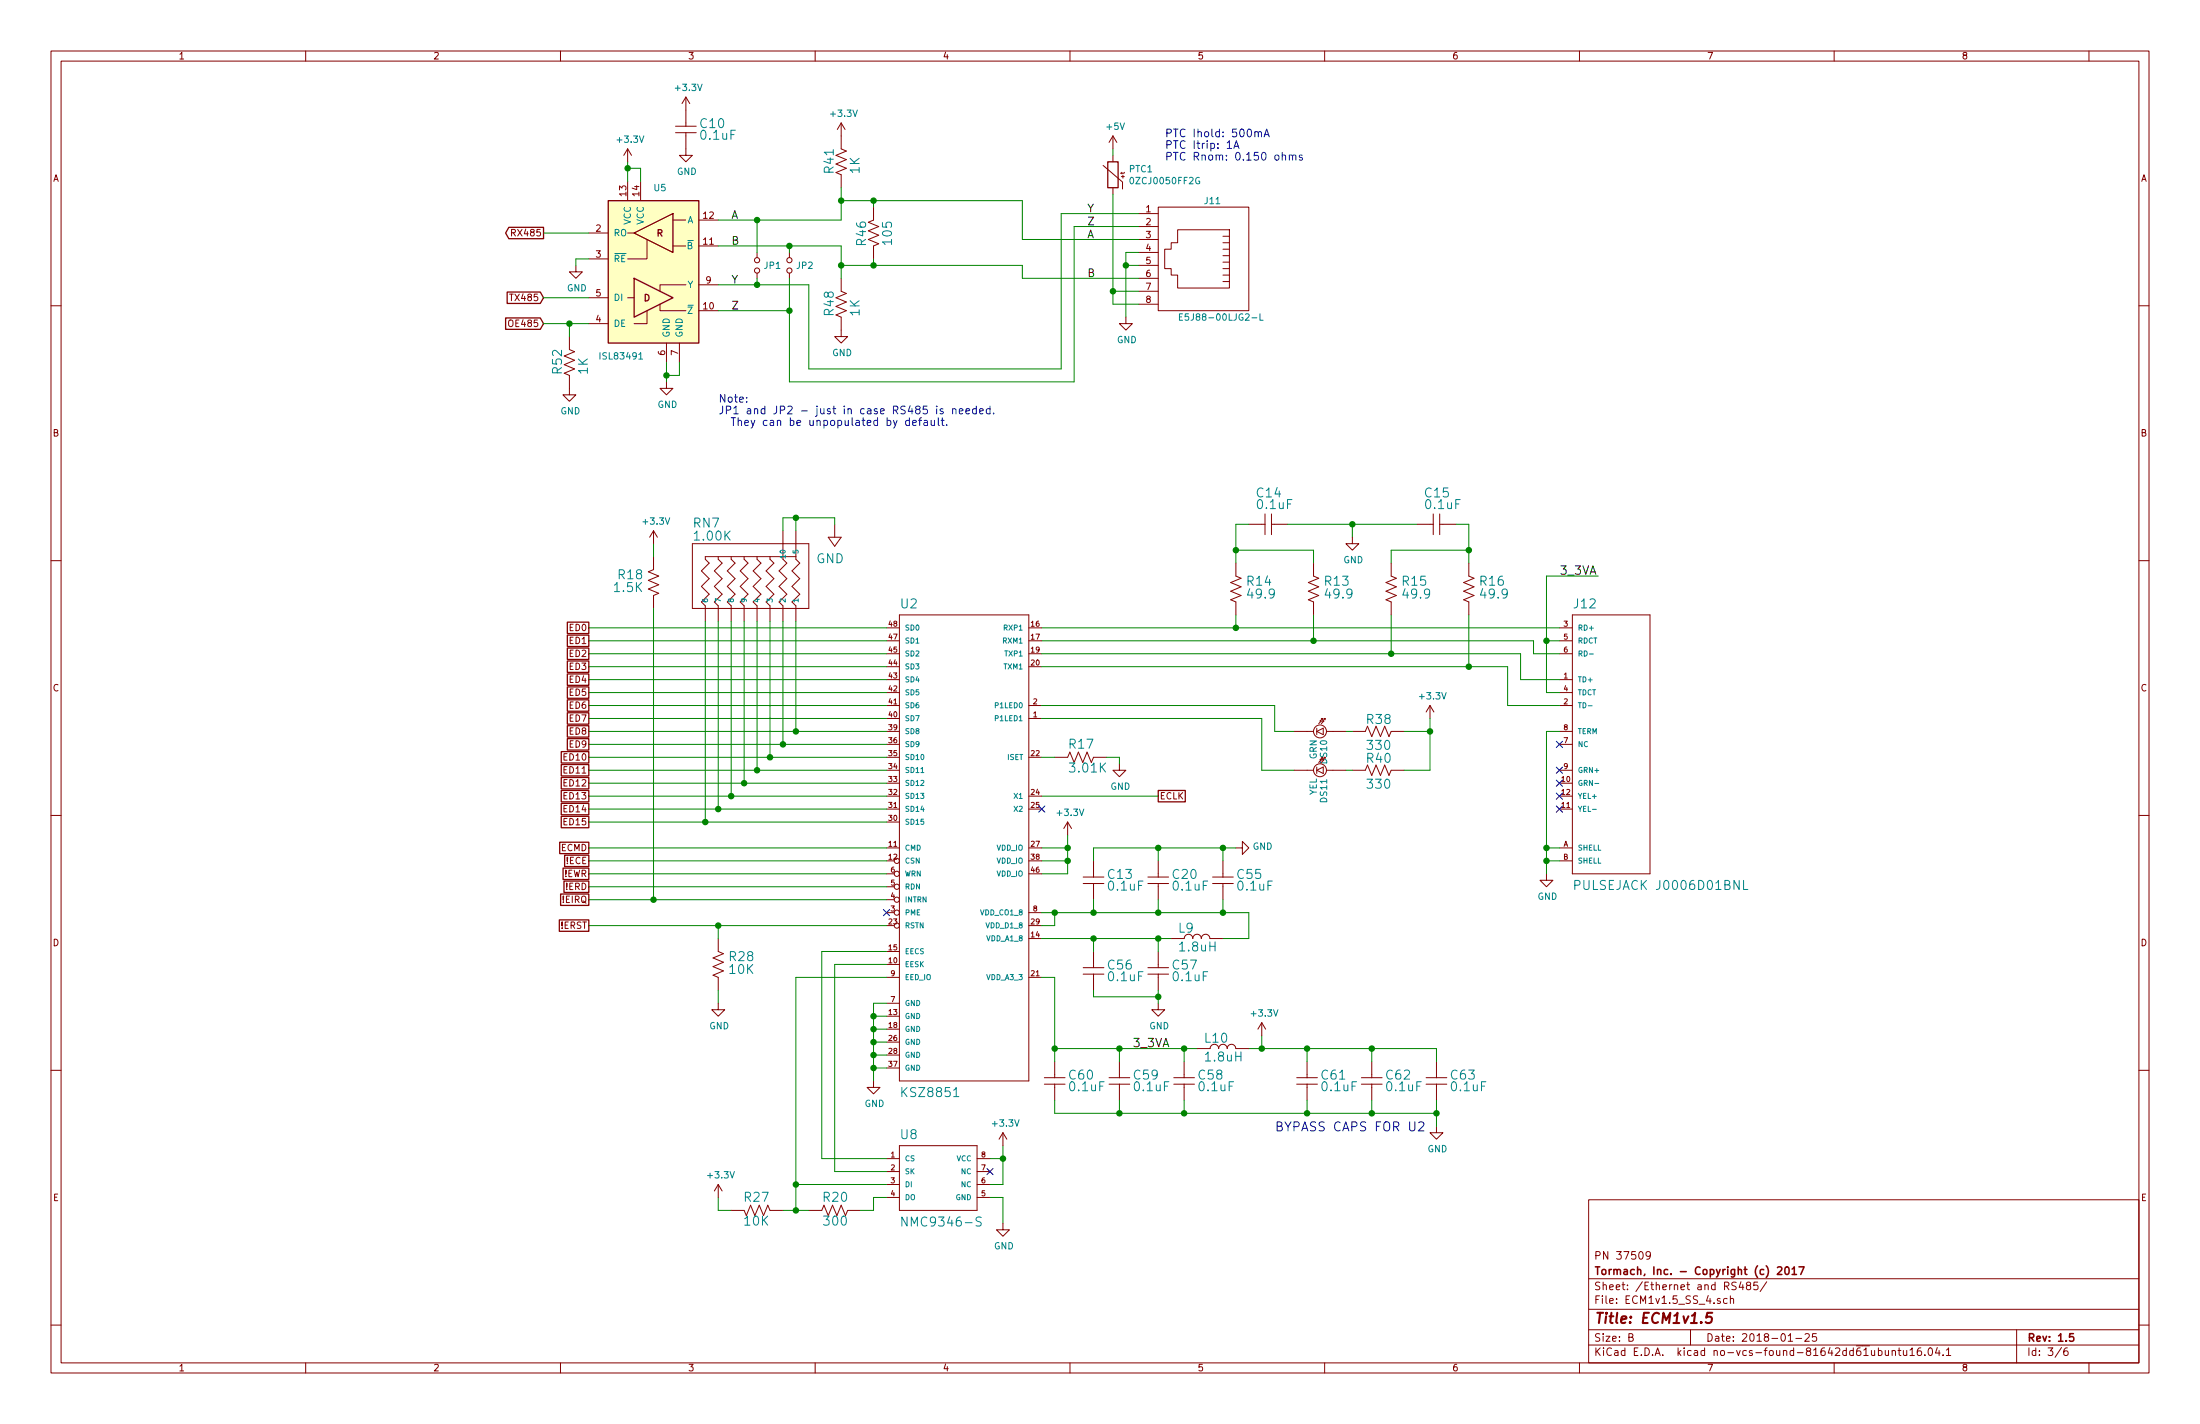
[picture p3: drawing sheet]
<svg xmlns="http://www.w3.org/2000/svg" width="432mm" height="279mm" viewBox="0 0 432 279" stroke-linecap="round" stroke-linejoin="round" font-family="sans-serif">
<g fill="none" stroke="#840000" stroke-width=".2">
<path d="M10 10h411.8v259.4h-411.8zM12 12h407.8v255.4h-407.8zM60 10v2M110 10v2M134.6 19.1v5.7M134.6 19.1l-.7 1.2M134.6 19.1l.8 1.2M160 10v2M210 10v2M260 10v2M310 10v2M360 10v2"/>
<path d="M410 10v2M123.2 29.2v2.6M123.2 35.6v3.8M123.2 29.2l-.8 1.3M123.2 29.2l.8 1.3M125.7 35.6v3.8M132.6 26h4.1M132.6 24.8h4.1M134.6 26v4.5h1.3l-1.3 1.3-1.3-1.3h1.3M165.1 24.1v5.1l1 .4-2 .9 2 .8-2 .9 2 .8-2 .9 1 .4v2.5M165.1 24.1l-.8 1.3M165.1 24.1l.8 1.3"/>
<path d="M216.5 32.5l3.8 3.2v1.4M218.4 26.7l-.7 1.2M218.4 26.7v2.5M218.4 30.5v1.3M218.4 36.8v1.3M218.4 26.7l.8 1.2M10 60h2M100.4 45.7l.6-.1 .2-.2-.1-.3-.7-.1v1.3M113 52.1v1.2h1.3l-1.3 1.3-1.2-1.3h1.2M115.6 58.4h3.8M115.6 45.7h3.8M115.6 50.8h3.8"/>
<path d="M123.2 58.4h1.3M123.2 45.7h1.3M127 47v3.8h-3.8M129.5 59.7v1.3h5.1M132.1 48.3h2.5M132.1 43.2h2.5M134.6 55.9h-5.1v1.3M137.2 48.3h3.8M137.2 43.2h3.8M137.2 55.9h3.8M148.6 49.5v1M148.6 53.6v1"/>
<path d="M154.9 49.5v1M154.9 53.6v1M165.1 54.6v2.6l1 .4-2 .8 2 .9-2 .8 2 .9-2 .8 1 .4v3.8h1.3l-1.3 1.3-1.3-1.3h1.3M171.4 40.6v2.6l-1 .4 2.1 .9-2.1 .8 2.1 .9-2.1 .8 2.1 .8-1.1 .5v2.5M223.5 41.9h3.8M223.5 44.5h3.8M223.5 47h3.8M223.5 49.5h3.8M223.5 52.1h3.8M223.5 54.6h3.8M223.5 57.2h3.8M223.5 59.7h3.8"/>
<path d="M227.3 40.6h17.8v20.4h-17.8zM231.1 45.1h10.2v11.4h-10.2v-2.5h-1.2v-1.3h-1.3v-3.8h1.3v-1.3h1.2zM240 46.4h1.3M240 47.6h1.3M240 48.9h1.3M240 50.2h1.3M240 51.4h1.3M240 52.7h1.3M240 54h1.3M240 55.2h1.3M419.8 60h2M111.8 66v2.6l1 .4-2.1 .9 2.1 .8-2.1 .9 2.1 .8-2.1 .8 1.1 .5v3.8h1.2l-1.2 1.2-1.3-1.2h1.3"/>
<path d="M115.6 63.5h3.8M127 61v2.5h-2.5M130.8 74.9v1.3h1.3l-1.3 1.3-1.3-1.3h1.3M130.8 67.3v3.8M133.3 67.3v3.8M137.2 61h3.8M221 62.2v1.3h1.2l-1.2 1.3-1.3-1.3h1.3M10 110h2M128.3 109.2v2.6l-1 .4 2 .8-2 .9 2 .8-2 .9 2 .8-1 .4v2.6M128.3 104.1v2.6M128.3 104.1l-.8 1.3M128.3 104.1l.7 1.3"/>
<path d="M135.9 106.7h22.8v12.7h-22.8zM141 109.2v.5l.7 .8-1.5 1.5 1.5 1.5-1.5 1.6 1.5 1.5-1.5 1.5 .8 .8v3M143.5 109.2v.5l.8 .8-1.6 1.5 1.6 1.5-1.6 1.6 1.6 1.5-1.6 1.5 .8 .8v3M146 109.2v.5l.8 .8-1.5 1.5 1.5 1.5-1.5 1.6 1.5 1.5-1.5 1.5 .7 .8v3M148.6 109.2v.5l.8 .8-1.6 1.5 1.6 1.5-1.6 1.6 1.6 1.5-1.6 1.5 .8 .8v3M151.1 109.2v.5l.8 .8-1.5 1.5 1.5 1.5-1.5 1.6 1.5 1.5-1.5 1.5 .7 .8v3M153.7 104.1v5.6l.7 .8-1.5 1.5 1.5 1.5-1.5 1.6 1.5 1.5-1.5 1.5 .8 .8v3M156.2 109.2h-17.8v.5l.8 .8-1.5 1.5 1.5 1.5-1.5 1.6 1.5 1.5-1.5 1.5 .7 .8v3M156.2 104.1v5.6l.8 .8-1.6 1.5 1.6 1.5-1.6 1.6 1.6 1.5-1.6 1.5 .8 .8v3M162.6 105.4h2.5l-1.3 1.8zM163.8 102.9v2.5M242.6 110.5v2.5l1 .5-2 .8 2 .8-2 .9 2 .8-2 .9 1 .4v2.6"/>
<path d="M245.1 102.9h3.2M248.3 100.8v4.1M249.6 100.8v4.1M249.6 102.9h3.1M257.8 110.5v2.5l1 .5-2 .8 2 .8-2 .9 2 .8-2 .9 1 .4v2.6M265.4 105.4v1.3h1.3l-1.3 1.3-1.2-1.3h1.2M273 110.5v2.5l1.1 .5-2.1 .8 2.1 .8-2.1 .9 2.1 .8-2.1 .9 1 .4v2.6M278.1 102.9h3.2M281.3 100.8v4.1M282.6 102.9h3.1M282.6 100.8v4.1M288.3 110.5v2.5l1 .5-2 .8 2 .8-2 .9 2 .8-2 .9 1 .4v2.6"/>
<path d="M419.8 110h2M174 133.4h2.5M174 138.4h2.5M174 123.2h2.5M174 135.9h2.5M174 125.7h2.5M174 128.3h2.5M174 130.8h2.5M176.5 120.7h25.4v91.4h-25.4zM201.9 138.4h2.6M201.9 123.2h2.6M201.9 125.7h2.6"/>
<path d="M201.9 128.3h2.6M201.9 130.8h2.6M280.7 138.4l-.8 1.3M280.7 138.4v2.6M280.7 138.4l.7 1.3M306.1 133.4h2.5M306.1 138.4h2.5M306.1 123.2h2.5M306.1 135.9h2.5M306.1 125.7h2.5M306.1 128.3h2.5M308.6 120.7h15.2v50.8h-15.2z"/>
<path d="M10 160h2M174 146.1h2.5M174 143.5h2.5M174 151.1h2.5M174 153.7h2.5M174 158.8h2.5M174 156.2h2.5M174 148.6h2.5M174 141h2.5M201.9 158.8h2.6M201.9 156.2h2.6M201.9 148.6h2.6"/>
<path d="M201.9 141h2.6M207 148.6h2.5l.5-1 .8 2 .9-2 .8 2 .9-2 .8 2 .4-1h2.6M219.7 149.9v1.2h1.3l-1.3 1.3-1.3-1.3h1.3M254 143.5h3.8M254 151.1h3.8M258.4 142.9v1.2M258.4 150.5v1.3M258.4 143.5l1.3-.6v1.2zM258.4 151.1l1.3-.6v1.3zM259.3 141h.3M259.6 141v.2M259.6 141l-.5 .5h.2l-.5 .5"/>
<path d="M259.8 141h.3M260.1 141v.2M260.1 141l-.5 .5h.2l-.5 .5M260.3 143.5h3.9M260.3 151.1h3.9M265.4 143.5h2.6l.4-1 .8 2 .9-2 .8 2 .9-2 .8 2 .4-1h2.6M265.4 151.1h2.6l.4-1 .8 2 .9-2 .8 2 .9-2 .8 2 .4-1h2.6M306.1 146.1h2.5M306.1 143.5h2.5M306.1 151.1h2.5M306.1 153.7h2.5M306.1 158.8h2.5"/>
<path d="M306.1 156.2h2.5M419.8 160h2M174 171.5h1.5M174 166.4h2.5M174 168.9h1.5M174 179.1h1.5M174 176.5h1.5M174 174h1.5M174 161.3h2.5M201.9 171.5h2.6M201.9 166.4h2.6M201.9 168.9h2.6"/>
<path d="M201.9 179.1h2.6M209.5 161.3l-.7 1.3M209.5 161.3v2.5M209.5 161.3l.8 1.3M212.6 173.4h4.1M212.6 172.1h4.1M214.6 168.9v3.2M214.6 173.4v3.1M225.3 173.4h4.1M225.3 172.1h4.1M227.3 168.9v3.2M227.3 173.4v3.1"/>
<path d="M238 173.4h4.1M238 172.1h4.1M240 168.9v3.2M240 173.4v3.1M242.6 166.4h1.2v-1.3l1.3 1.3-1.3 1.2v-1.2M303.5 171.5v1.2h1.3l-1.3 1.3-1.2-1.3h1.2M306.1 166.4h2.5M306.1 168.9h2.5M141 196.9v1.2h1.2l-1.2 1.3-1.3-1.3h1.3M141 184.2v2.5l1 .4-2 .9 2 .8-2 .9 2 .8-2 .8 1 .5v2.5M174 196.9h2.5M174 191.8h2.5"/>
<path d="M174 189.2h2.5M174 199.4h2.5M174 181.6h1.5M174 186.7h2.5M201.9 184.2h2.6M201.9 191.8h2.6M201.9 181.6h2.6M212.6 191.1h4.1M212.6 189.9h4.1M214.6 186.7v3.2M214.6 191.1v3.2M225.3 191.1h4.1"/>
<path d="M225.3 189.9h4.1M227.3 196.9v1.2h1.3l-1.3 1.3-1.2-1.3h1.2M227.3 186.7v3.2M227.3 191.1v3.2M229.9 184.2h2.5M232.4 184.2a.84 .84 0 0 1 .9-.9 .84 .84 0 0 1 .8 .9 .84 .84 0 0 1 .8-.9 .84 .84 0 0 1 .9 .9 .84 .84 0 0 1 .8-.9 .84 .84 0 0 1 .9 .9M237.5 184.2h2.5M10 210h2M171.4 212.1v1.3h1.3l-1.3 1.2-1.2-1.2h1.2M174 204.5h2.5M174 209.6h2.5M174 201.9h2.5"/>
<path d="M174 207h2.5M205 212.7h4M205 211.5h4M207 208.3v3.2M207 212.7v3.2M217.7 212.7h4M217.7 211.5h4M219.7 208.3v3.2M219.7 212.7v3.2M230.4 212.7h4M230.4 211.5h4M232.4 208.3v3.2"/>
<path d="M232.4 212.7v3.2M234.9 205.7h2.6M237.5 205.7a.84 .84 0 0 1 .9-.8 .84 .84 0 0 1 .8 .8 .84 .84 0 0 1 .8-.8 .84 .84 0 0 1 .9 .8 .84 .84 0 0 1 .8-.8 .84 .84 0 0 1 .8 .8M242.6 205.7h2.5M247.6 200.7l-.7 1.2M247.6 200.7v2.5M247.6 200.7l.8 1.2M254.5 212.7h4.1M254.5 211.5h4.1M256.5 208.3v3.2M256.5 212.7v3.2M267.2 212.7h4.1"/>
<path d="M267.2 211.5h4.1M269.2 208.3v3.2M269.2 212.7v3.2M279.9 212.7h4.1M279.9 211.5h4.1M281.9 208.3v3.2M281.9 212.7v3.2M419.8 210h2M141 232.4v2.6M141 232.4l-.8 1.3M141 232.4l.7 1.3M143.5 237.5h2.5l.5 1 .8-2 .9 2 .8-2 .9 2 .8-2 .4 1h2.6"/>
<path d="M158.7 237.5h2.6l.4-1 .9 2 .8-2 .9 2 .8-2 .8 2 .5-1h2.5M174 227.3h2.5M174 229.9h2.5M174 232.4h2.5M174 235h2.5M176.5 224.8h15.3v12.7h-15.3zM191.8 227.3h2.5M191.8 229.9h2.5M191.8 232.4h2.5M191.8 235h2.5M196.8 222.3l-.7 1.2M196.8 222.3v2.5"/>
<path d="M196.8 222.3l.8 1.2M281.9 221v1.3h1.3l-1.3 1.2-1.2-1.2h1.2M311.8 235.4h108v32h-108zM10 260h2M196.8 240v1.3h1.3l-1.3 1.3-1.2-1.3h1.2M311.8 256.9h108M311.8 250.9h108M323.9 246.2l-.3 .3-.4-.1-.1-.2 .1-.6h.4l.2 .1a1.19 1.19 0 0 1-.2 1.3l-.4 .1M339 254.8h-.4l-.3 .2 .1 .7h.6M339.6 254.9l.3-.1h.3l.1 1M339.6 254.3v1.5M340.8 251.6h-.6l-.3 .2 .1 .3 .7 .4v.4l-.2 .2-.6-.1"/>
<path d="M341.7 251.5l-.3 1.1h.9M342.1 252.1v1M343.1 252.2l-.3-.3 .3-.3 .5 .1-.1 .4a.52 .52 0 0 0-.6 .2 .52 .52 0 0 0 0 .7l.4 .1 .3-.2v-.4l-.3-.3M345 251.6h-.7l-.1 .7 .2-.2 .5 .1 .2 .2-.1 .5-.2 .2-.6-.2M346.8 251.5l-1.3 1.9M419.8 260h2M60 267.4v2M110 267.4v2M160 267.4v2M210 267.4v2M260 267.4v2M310 267.4v2"/>
<path d="M311.8 263.9h108M311.8 260.9h108M319.7 262.4l.7-.1 .1-.2-.1-.4h-.7v1.5h.6l.2-.2 .1-.3-.4-.3M331.8 260.9v3M351 263.2h.8M352.5 262.6h1.1M354.3 261.8l.5-.1 .3 .1v.3l-.9 1.1h.9M356.5 261.7h-.7l-.1 .7 .2-.1h.5l.2 .2-.1 .5-.2 .2-.6-.2M360 267.4v2M368.7 265h.4l.3 .3-.1 .5-.2 .2-.4-.1M368.7 264.5v1.5M370 265l.1 .9 .4 .1 .2-.2"/>
<path d="M370.7 265v1M371.4 265.1v-.1a.37 .37 0 0 1 .6 .2v.8M371.4 265v1M372.5 265h.6M372.7 264.5v1.3l.4 .2M373.6 265v.8a.39 .39 0 0 0 .6 0M374.2 265v1M374.9 264.9l.4-.4v1.5M374.9 266h.8M377 264.5h-.4a1.11 1.11 0 0 0-.1 1.4l.4 .1 .2-.2 .1-.5-.3-.3-.4 .1-.2 .2M377.8 265.8v.2M378.6 264.6l.2-.1a.86 .86 0 0 1 .1 1.5 .79 .79 0 0 1-.3-1.4z"/>
<path d="M380.2 264.4l-.3 1.1h.9M380.6 265v1M381.4 265.8v.2M382 264.9l.4-.4v1.5M382 266h.9M395.8 260.9v6.5M404.6 264.4l-1.2 1.9M405.8 264.5h-.4a.96 .96 0 0 0 0 1.5l.4-.2 .1-.5-.3-.3-.4 .1-.1 .2M410 267.4v2"/>
<circle cx="148.6" cy="53.1" r=".51"/>
<circle cx="148.6" cy="51.1" r=".51"/>
<circle cx="154.9" cy="53.1" r=".51"/>
<circle cx="154.9" cy="51.1" r=".51"/>
<circle cx="259.1" cy="143.5" r="1.27"/>
<circle cx="259.1" cy="151.1" r="1.27"/>
<circle cx="176" cy="179.1" r=".51"/>
<circle cx="176" cy="176.5" r=".51"/>
<circle cx="176" cy="174" r=".51"/>
<circle cx="176" cy="171.5" r=".51"/>
<circle cx="176" cy="168.9" r=".51"/>
<circle cx="176" cy="181.6" r=".51"/>
</g>
<path d="M348.9 248.7l.6-.1 .2 .4-.9 1.1h.9M350.4 248.7l.4-.1a.94 .94 0 0 1 0 1.5l-.4-.3zM351.7 249l.5-.4v1.5M351.7 250.1h.9M353.1 248.6h1l-.7 1.5M407 261.7h-.8v.7l.2-.1h.5l.1 .2v.5l-.2 .2-.6-.2" fill="none" stroke="#840000" stroke-width=".3"/>
<path d="M336.1 257.6h-1l-.2 .9 .3-.2 .7 .1 .1 .3-.2 .7a.8 .8 0 0 1-1 0" fill="none" stroke="#840000" stroke-width=".41"/>
<g fill="none" stroke="#0000c2" stroke-width=".2">
<path d="M240.9 29.1h.8M242.2 29.1l.5-1.5 .5 1.5M242.3 28.7h.7M246.3 26l.2-.2 .4 .1 .1 .9M247 26l.2-.2 .3 .1 .1 .9M248.1 26.8l.5-1.5 .5 1.5M248.3 26.4h.7M251.7 30.5a.37 .37 0 0 1 .6 .1v.8M253.1 30.5l.2-.1 .3 .1 .1 .9M253.1 30.4v1M253.7 30.6a.36 .36 0 0 1 .3-.2 .36 .36 0 0 1 .4 .2v.8M255.6 30.5l-.4-.1-.2 .2 .1 .2 .5 .2v.3h-.6"/>
<path d="M146.6 78.8v.1M146.6 78v.1M183.8 79.7v.1M191.6 79.7v1.5M194.3 79.7v1.5M178.5 82.6l-.4-.1-.4 .3 .2 .6h.6M178.5 82v1.5M179.1 83l.8-.2-.1-.2-.5-.1-.2 .2 .1 .7h.6M180.3 82.5h.6M180.9 82l-.4 .2v1.3M181.4 82.6h.6v.9M182 82.8l-.5 .1a.3 .3 0 0 0-.2 .3 .3 .3 0 0 0 .2 .3l.5-.1"/>
<path d="M182.8 82.5v.8a.37 .37 0 0 0 .3 .2 .37 .37 0 0 0 .3-.2M183.4 82.5v1M183.8 80.2v1M184.1 82v1.3l.3 .2M184.7 82.5h.6M184.9 82v1.3l.4 .2M185.1 80.3a.37 .37 0 0 0-.6 .1l.1 .2 .6 .3-.3 .3-.4-.1M185.8 83.3v.2M187 80.3a.37 .37 0 0 1 .6 .1v.8M187 80.2v1M188.3 80.7l.7-.2-.1-.2-.4-.1-.2 .2v.7h.6M189.6 80.7l.7-.2-.1-.2-.4-.1-.2 .2 .1 .7h.5"/>
<path d="M191.6 80.3l-.4-.1-.3 .3 .1 .6h.6M192.3 80.7l.7-.2-.1-.2-.4-.1-.2 .2 .1 .7h.5M194.3 80.3l-.4-.1-.3 .3 .1 .6h.6M195 81.1v.1M278.5 220.3l.2-.2h.4l.3 .2 .1 .3-1.1 1.3h1.1"/>
</g>
<g fill="none" stroke="#008484" stroke-width=".2">
<path d="M235.4 34.9a.59 .59 0 0 0-.7 .5 .59 .59 0 0 0 .7 .6l.1-.5h-.3M125.4 70.5h.7M231.5 62.2h.4M232.1 61.6h-.6v1.2h.6M247.3 61.6v1.2h.6M311.7 138.5h.8M312 128.3h.8M180.7 151.6h.6M312.5 158.8h.8M313 153.7h.8M309.1 173.7l.9-.1 .1-.2-.1-.5-.2-.2h-.7v1.8M342.2 172.7v1.8h.9"/>
<path d="M187.2 215.2h1M178 238.8v1.8l-1-1.8v1.8M192.6 238.9l-.7-.1-.3 .3v.4l.9 .4v.5a.78 .78 0 0 1-.9 .1"/>
</g>
<g fill="none" stroke="#000084" stroke-width=".2">
<path d="M203.9 158.1l1.2 1.3M205.1 158.1l-1.2 1.3M305.5 145.4l1.2 1.3M305.5 153.1l1.2 1.2M305.5 158.1l1.2 1.3M305.5 155.6l1.2 1.2M305.5 150.5l1.2 1.2M306.7 145.4l-1.2 1.3M306.7 153.1l-1.2 1.2M306.7 158.1l-1.2 1.3M306.7 155.6l-1.2 1.2M306.7 150.5l-1.2 1.2"/>
<path d="M173.4 178.5l1.2 1.2M174.6 178.5l-1.2 1.2M193.7 229.3l1.2 1.2M194.9 229.3l-1.2 1.2"/>
</g>
<g fill="none" stroke="#840000" stroke-width=".25">
<path d="M119.4 39.4h17.8v27.9h-17.8zM217.4 31.8h2.1v5h-2.1zM99.5 57.3h6.5l.7 1.1-.7 1.1h-6.5zM99.9 44.6h6.8v2.2h-6.8l-.7-1.1zM124.5 54.6l7.6 3.8-7.6 3.8zM124.5 45.7l7.6-3.8v7.6zM99.2 62.4h6.8l.7 1.1-.7 1.1h-6.8zM111.4 122.1h4.2v2.2h-4.2zM111.4 124.6h4.2v2.2h-4.2zM111.4 127.2h4.2v2.2h-4.2zM111.4 129.7h4.2v2.2h-4.2zM111.4 132.2h4.2v2.3h-4.2z"/>
<path d="M111.4 134.8h4.2v2.2h-4.2zM111.4 137.3h4.2v2.2h-4.2zM111.4 139.9h4.2v2.2h-4.2zM110.2 147.5h5.4v2.2h-5.4zM110.2 150h5.4v2.2h-5.4zM110.2 152.6h5.4v2.2h-5.4zM110.2 155.1h5.4v2.2h-5.4zM110.2 157.6h5.4v2.3h-5.4zM111.4 142.4h4.2v2.2h-4.2zM111.4 144.9h4.2v2.3h-4.2zM227.3 155.1h5.3v2.2h-5.3zM109.9 165.3h5.7v2.2h-5.7z"/>
<path d="M110 175.4h5.6v2.2h-5.6zM110.2 160.2h5.4v2.2h-5.4zM110.5 170.3h5.1v2.3h-5.1zM110.7 172.9h4.9v2.2h-4.9zM110.8 167.8h4.8v2.2h-4.8zM109.8 180.5h5.8v2.2h-5.8z"/>
</g>
<g fill="none" stroke="#008400" stroke-width=".2">
<path d="M123.2 31.8v3.8M123.2 33h2.5v2.6M165.1 36.8v6.4h-24.1M165.1 39.4h35.6v7.6h22.8M171.4 39.4v1.2M218.4 38.1v21.6h5.1M218.4 29.2v1.3M106.7 45.7h8.9M106.7 58.4h8.9M115.6 50.8h-2.6v1.3M141 48.3h24.1v6.3M148.6 43.2v6.3"/>
<path d="M148.6 54.6v1.3M154.9 48.3v1.2M165.1 52.1h35.6v2.5h22.8M171.4 50.8v1.3M218.4 57.2h5.1M221 52.1h2.5M223.5 49.5h-2.5v12.7M223.5 41.9h-15.2v30.5h-49.6v-16.5h-17.7M223.5 44.5h-12.7v30.4h-55.9v-20.3M106.7 63.5h8.9M111.8 63.5v2.5M130.8 71.1v3.8"/>
<path d="M133.3 71.1v2.6h-2.5M141 61h13.9M128.3 106.7v2.5M128.3 119.4v57.1M156.2 101.6v2.5M163.8 102.9v-1.3h-10.1v2.5M242.6 108h15.2v2.5M245.1 102.9h-2.5v7.6M252.7 102.9h25.4M265.4 102.9v2.5M285.7 102.9h2.6v7.6M288.3 108h-15.3v2.5"/>
<path d="M313.7 113h-10.2v22.9h2.6M115.6 138.4h58.4M115.6 130.8h58.4M115.6 128.3h58.4M115.6 133.4h58.4M115.6 125.7h58.4M115.6 123.2h58.4M115.6 135.9h58.4M138.4 121.9v39.4M141 121.9v36.9M143.5 121.9v34.3M146 121.9v31.8"/>
<path d="M148.6 121.9v29.2M151.1 121.9v26.7M153.7 121.9v24.2M156.2 121.9v21.6M204.5 138.4h45.7v5.1h3.8M204.5 130.8h91.4v7.6h10.2M204.5 128.3h93.9v5.1h7.7M204.5 125.7h96.5v2.6h5.1M204.5 123.2h101.6M242.6 120.7v2.5M257.8 120.7v5M273 120.7v7.6"/>
<path d="M288.3 120.7v10.1M303.5 125.7h2.6M115.6 151.1h58.4M115.6 143.5h58.4M115.6 148.6h58.4M115.6 141h58.4M115.6 158.8h58.4M115.6 156.2h58.4M115.6 153.7h58.4M115.6 146.1h58.4M204.5 141h43.1v10.1h6.4M204.5 148.6h2.5"/>
<path d="M204.5 156.2h22.8M217.2 148.6h2.5v1.3M264.2 151.1h1.2M264.2 143.5h1.2M275.6 143.5h5.1M280.7 141v10.1h-5.1M306.1 143.5h-2.6v28M115.6 166.4h58.4M115.6 168.9h58.4M115.6 161.3h58.4M115.6 171.5h58.4M115.6 174h58.4"/>
<path d="M115.6 176.5h58.4M204.5 179.1h40.6v5.1h-5.1M204.5 166.4h5M204.5 168.9h5M207 179.1v2.5h-2.5M209.5 163.8v7.7h-5M214.6 176.5v2.6M227.3 166.4v2.5M227.3 176.5v2.6M240 166.4v2.5M240 176.5v2.6M242.6 166.4h-28v2.5"/>
<path d="M303.5 166.4h2.6M303.5 168.9h2.6M115.6 181.6h58.4M141 181.6v2.6M141 194.3v2.6M171.4 199.4h2.6M174 196.9h-2.6v15.2M174 191.8h-17.8v45.7M174 186.7h-12.7v40.6h12.7M174 189.2h-10.2v40.7h10.2M204.5 191.8h2.5v16.5M204.5 184.2h25.4"/>
<path d="M214.6 184.2v2.5M214.6 194.3v1.3h12.7M227.3 184.2v2.5M227.3 194.3v2.6M171.4 201.9h2.6M171.4 204.5h2.6M171.4 207h2.6M171.4 209.6h2.6M207 215.9v2.5h74.9M207 205.7h27.9M219.7 205.7v2.6M219.7 215.9v2.5"/>
<path d="M232.4 205.7v2.6M232.4 215.9v2.5M245.1 205.7h36.8v2.6M247.6 203.2v2.5M256.5 205.7v2.6M256.5 215.9v2.5M269.2 205.7v2.6M269.2 215.9v2.5M281.9 215.9v5.1M141 235v2.5h2.5M153.7 237.5h5M156.2 232.4h17.8"/>
<path d="M174 235h-2.6v2.5h-2.5M194.3 235h2.5v5M194.3 227.3h2.5M196.8 224.8v7.6h-2.5"/>
</g>
<g fill="#008400" stroke="#008400" stroke-width=".25">
<circle cx="156.2" cy="237.5" r=".51"/>
<circle cx="156.2" cy="232.4" r=".51"/>
<circle cx="240" cy="179.1" r=".51"/>
<circle cx="227.3" cy="179.1" r=".51"/>
<circle cx="207" cy="179.1" r=".51"/>
<circle cx="214.6" cy="179.1" r=".51"/>
<circle cx="227.3" cy="184.2" r=".51"/>
<circle cx="214.6" cy="184.2" r=".51"/>
<circle cx="288.3" cy="108" r=".51"/>
<circle cx="288.3" cy="130.8" r=".51"/>
<circle cx="273" cy="128.3" r=".51"/>
<circle cx="257.8" cy="125.7" r=".51"/>
<circle cx="242.6" cy="123.2" r=".51"/>
<circle cx="242.6" cy="108" r=".51"/>
<circle cx="171.5" cy="209.6" r=".51"/>
<circle cx="171.5" cy="207" r=".51"/>
<circle cx="171.5" cy="204.5" r=".51"/>
<circle cx="171.5" cy="201.9" r=".51"/>
<circle cx="171.5" cy="199.4" r=".51"/>
<circle cx="281.9" cy="218.4" r=".51"/>
<circle cx="256.5" cy="218.4" r=".51"/>
<circle cx="269.2" cy="218.4" r=".51"/>
<circle cx="232.4" cy="218.4" r=".51"/>
<circle cx="219.7" cy="218.4" r=".51"/>
<circle cx="156.2" cy="101.6" r=".51"/>
<circle cx="240" cy="166.4" r=".51"/>
<circle cx="227.3" cy="166.4" r=".51"/>
<circle cx="227.3" cy="195.6" r=".51"/>
<circle cx="265.4" cy="102.9" r=".51"/>
<circle cx="303.5" cy="168.9" r=".51"/>
<circle cx="303.5" cy="166.4" r=".51"/>
<circle cx="138.4" cy="161.3" r=".51"/>
<circle cx="141" cy="158.8" r=".51"/>
<circle cx="143.5" cy="156.2" r=".51"/>
<circle cx="146.1" cy="153.7" r=".51"/>
<circle cx="148.6" cy="151.1" r=".51"/>
<circle cx="151.1" cy="148.6" r=".51"/>
<circle cx="153.7" cy="146.1" r=".51"/>
<circle cx="156.2" cy="143.5" r=".51"/>
<circle cx="303.5" cy="125.7" r=".51"/>
<circle cx="207" cy="205.7" r=".51"/>
<circle cx="219.7" cy="205.7" r=".51"/>
<circle cx="232.4" cy="205.7" r=".51"/>
<circle cx="196.9" cy="227.3" r=".51"/>
<circle cx="269.2" cy="205.7" r=".51"/>
<circle cx="247.7" cy="205.7" r=".51"/>
<circle cx="256.5" cy="205.7" r=".51"/>
<circle cx="209.6" cy="166.4" r=".51"/>
<circle cx="209.6" cy="168.9" r=".51"/>
<circle cx="141" cy="181.6" r=".51"/>
<circle cx="128.3" cy="176.5" r=".51"/>
<circle cx="280.7" cy="143.5" r=".51"/>
<circle cx="130.8" cy="73.7" r=".51"/>
<circle cx="123.2" cy="33" r=".51"/>
<circle cx="165.1" cy="39.4" r=".51"/>
<circle cx="165.1" cy="52.1" r=".51"/>
<circle cx="221" cy="52.1" r=".51"/>
<circle cx="218.4" cy="57.2" r=".51"/>
<circle cx="148.6" cy="43.2" r=".51"/>
<circle cx="154.9" cy="48.3" r=".51"/>
<circle cx="148.6" cy="55.9" r=".51"/>
<circle cx="154.9" cy="61" r=".51"/>
<circle cx="111.8" cy="63.5" r=".51"/>
<circle cx="171.5" cy="39.4" r=".51"/>
<circle cx="171.5" cy="52.1" r=".51"/>
</g>
<path d="M119.4 39.4h17.8v27.9h-17.8z" fill="#ffffc2" stroke="#ffffc2" stroke-width=".2"/>
<text font-size="2.8" fill="#840000" x="312.8" y="259.7">Title: ECM1v1.5</text>
<g font-size="2.5" fill="#008484">
<text x="137.5" y="25.1">C10</text>
<text x="137.7" y="27.4">0.1uF</text>
<text x="163.7" y="33.9" transform="rotate(-90 163.7 33.9)">R41</text>
<text x="168.7" y="34" transform="rotate(-90 168.7 34)">1K</text>
<text x="175.1" y="47.9" transform="rotate(-90 175.1 47.9)">105</text>
<text x="170" y="48.1" transform="rotate(-90 170 48.1)">R46</text>
<text x="163.7" y="61.8" transform="rotate(-90 163.7 61.8)">R48</text>
<text x="168.7" y="62" transform="rotate(-90 168.7 62)">1K</text>
<text x="110.3" y="73.3" transform="rotate(-90 110.3 73.3)">R52</text>
<text x="115.4" y="73.4" transform="rotate(-90 115.4 73.4)">1K</text>
<text x="246.8" y="97.6">C14</text>
<text x="246.9" y="99.9">0.1uF</text>
<text x="279.8" y="97.6">C15</text>
<text x="279.9" y="99.9">0.1uF</text>
<text x="136.2" y="103.5">RN7</text>
<text x="136.5" y="106.1">1.00K</text>
<text x="121.4" y="113.7">R18</text>
<text x="160.2" y="110.5">GND</text>
<text x="120.6" y="116.2">1.5K</text>
<text x="176.8" y="119.4">U2</text>
<text x="244.9" y="114.9">R14</text>
<text x="245.1" y="117.4">49.9</text>
<text x="260.1" y="114.9">R13</text>
<text x="260.3" y="117.4">49.9</text>
<text x="275.3" y="114.9">R15</text>
<text x="275.6" y="117.4">49.9</text>
<text x="290.6" y="114.9">R16</text>
<text x="290.8" y="117.4">49.9</text>
<text x="309" y="119.4">J12</text>
<text x="268.4" y="142.1">R38</text>
<text x="209.9" y="146.9">R17</text>
<text x="268.4" y="149.7">R40</text>
<text x="268.5" y="147.1">330</text>
<text x="210.2" y="151.6">3.01K</text>
<text x="268.5" y="154.8">330</text>
<text x="217.6" y="172.5">C13</text>
<text x="230.3" y="172.5">C20</text>
<text x="243" y="172.5">C55</text>
<text x="217.7" y="174.8">0.1uF</text>
<text x="230.4" y="174.8">0.1uF</text>
<text x="243.1" y="174.8">0.1uF</text>
<text x="309.9" y="174.6">PULSEJACK J0006D01BNL</text>
<text x="231.3" y="183">L9</text>
<text x="143.3" y="188.6">R28</text>
<text x="143.3" y="191.1">10K</text>
<text x="217.6" y="190.2">C56</text>
<text x="230.3" y="190.2">C57</text>
<text x="231.7" y="186.7">1.8uH</text>
<text x="217.7" y="192.5">0.1uF</text>
<text x="230.4" y="192.5">0.1uF</text>
<text x="236.6" y="204.6">L10</text>
<text x="236.8" y="208.3">1.8uH</text>
<text x="177.3" y="215.3">KSZ8851</text>
<text x="209.9" y="211.8">C60</text>
<text x="210.1" y="214.1">0.1uF</text>
<text x="222.6" y="211.8">C59</text>
<text x="222.8" y="214.1">0.1uF</text>
<text x="235.3" y="211.8">C58</text>
<text x="235.5" y="214.1">0.1uF</text>
<text x="259.5" y="211.8">C61</text>
<text x="259.6" y="214.1">0.1uF</text>
<text x="272.2" y="211.8">C62</text>
<text x="272.3" y="214.1">0.1uF</text>
<text x="284.9" y="211.8">C63</text>
<text x="285" y="214.1">0.1uF</text>
<text x="176.8" y="223.5">U8</text>
<text x="146.2" y="235.8">R27</text>
<text x="161.7" y="235.8">R20</text>
<text x="146.2" y="240.5">10K</text>
<text x="161.9" y="240.5">300</text>
<text x="178" y="240.7">NMC9346-S</text>
</g>
<text font-size="2.5" fill="#0000c2" x="250.2" y="222">BYPASS CAPS FOR U2</text>
<g font-size="2.3">
<text x="306.1" y="112.8">3_3VA</text>
<text x="222.2" y="205.5">3_3VA</text>
</g>
<g font-size="2.1" fill="#0000c2">
<text x="228.6" y="26.9">PTC Ihold: 500mA</text>
<text x="228.6" y="29.2">PTC Itrip: 1A</text>
<text x="228.6" y="31.5">PTC Rnom: 0.150 ohms</text>
<text x="141" y="79">Note:</text>
<text x="141" y="81.3">JP1 and JP2 - just in case RS485 is needed.</text>
<text x="142.2" y="83.6">They can be unpopulated by default.</text>
</g>
<g font-size="2.1">
<text x="213.4" y="41.7">Y</text>
<text x="143.5" y="42.9">A</text>
<text x="213.4" y="46.7">A</text>
<text x="213.4" y="44.2">Z</text>
<text x="143.5" y="48">B</text>
<text x="143.5" y="55.6">Y</text>
<text x="213.4" y="54.4">B</text>
<text x="143.5" y="60.7">Z</text>
</g>
<g font-size="2.1" fill="#840000">
<text x="312.8" y="250.1">Tormach, Inc. - Copyright (c) 2017</text>
<text x="312.8" y="247.1">PN 37509</text>
<text x="312.8" y="255.8">File: ECM1v1.5_SS_4.sch</text>
<text x="312.8" y="253.1">Sheet: /Ethernet and RS485/</text>
<text x="312.8" y="263.2">Size: B</text>
<text x="334.8" y="263.2">Date: 2018-01-25</text>
<text x="397.8" y="263.2">Rev: 1.5</text>
<text x="312.8" y="266">KiCad E.D.A. kicad no-vcs-found-81642dd61ubuntu16.04.1</text>
<text x="397.8" y="266">Id: 3/6</text>
</g>
<g font-size="1.8" fill="#840000">
<text x="35" y="11.6">1</text>
<text x="85" y="11.6">2</text>
<text x="135" y="11.6">3</text>
<text x="185" y="11.6">4</text>
<text x="235" y="11.6">5</text>
<text x="285" y="11.6">6</text>
<text x="335" y="11.6">7</text>
<text x="385" y="11.6">8</text>
<text x="10.4" y="35.6">A</text>
<text x="420.2" y="35.6">A</text>
<text x="122.9" y="38.4" transform="rotate(-90 122.9 38.4)">13</text>
<text x="125.5" y="38.4" transform="rotate(-90 125.5 38.4)">14</text>
<text x="224.9" y="41.7">1</text>
<text x="100.9" y="46.4">RX485</text>
<text x="117" y="45.5">2</text>
<text x="128.9" y="46.4">R</text>
<text x="138.1" y="42.9">12</text>
<text x="224.9" y="44.2">2</text>
<text x="224.9" y="46.7">3</text>
<text x="117" y="50.5">3</text>
<text x="138.1" y="48">11</text>
<text x="224.9" y="49.3">4</text>
<text x="224.9" y="51.8">5</text>
<text x="100.6" y="59.1">TX485</text>
<text x="117" y="58.2">5</text>
<text x="126.4" y="59.1">D</text>
<text x="138.6" y="55.6">9</text>
<text x="224.9" y="54.4">6</text>
<text x="224.9" y="56.9">7</text>
<text x="224.9" y="59.4">8</text>
<text x="100.3" y="64.1">OE485</text>
<text x="117" y="63.2">4</text>
<text x="138.1" y="60.7">10</text>
<text x="130.6" y="69.7" transform="rotate(-90 130.6 69.7)">6</text>
<text x="133.1" y="69.7" transform="rotate(-90 133.1 69.7)">7</text>
<text x="10.4" y="85.6">B</text>
<text x="420.2" y="85.6">B</text>
<text x="111.9" y="123.8">ED0</text>
<text x="111.9" y="126.4">ED1</text>
<text x="111.9" y="128.9">ED2</text>
<text x="111.9" y="131.4">ED3</text>
<text x="10.4" y="135.6">C</text>
<text x="111.9" y="134">ED4</text>
<text x="111.9" y="136.5">ED5</text>
<text x="420.2" y="135.6">C</text>
<text x="111.9" y="139.1">ED6</text>
<text x="111.9" y="141.6">ED7</text>
<text x="110.9" y="149.2">ED10</text>
<text x="111.9" y="144.1">ED8</text>
<text x="111.9" y="146.7">ED9</text>
<text x="260.5" y="149.8" transform="rotate(-90 260.5 149.8)">DS10</text>
<text x="110.9" y="151.8">ED11</text>
<text x="110.9" y="154.3">ED12</text>
<text x="110.9" y="156.8">ED13</text>
<text x="110.9" y="159.4">ED14</text>
<text x="110.9" y="161.9">ED15</text>
<text x="227.6" y="156.8">ECLK</text>
<text x="110.1" y="167">ECMD</text>
<text x="110.6" y="172.1">!EWR</text>
<text x="111.1" y="169.5">!ECE</text>
<text x="110.4" y="177.2">!EIRQ</text>
<text x="111" y="174.6">!ERD</text>
<text x="10.4" y="185.6">D</text>
<text x="110" y="182.2">!ERST</text>
<text x="420.2" y="185.6">D</text>
<text x="10.4" y="235.6">E</text>
<text x="420.2" y="235.6">E</text>
<text x="35" y="269">1</text>
<text x="85" y="269">2</text>
<text x="135" y="269">3</text>
<text x="185" y="269">4</text>
<text x="235" y="269">5</text>
<text x="285" y="269">6</text>
<text x="335" y="269">7</text>
<text x="385" y="269">8</text>
</g>
<g font-size="1.8" fill="#008484">
<text x="132.7" y="17.9">+3.3V</text>
<text x="163.2" y="22.9">+3.3V</text>
<text x="121.3" y="28">+3.3V</text>
<text x="217.3" y="25.5">+5V</text>
<text x="132.9" y="34.3">GND</text>
<text x="221.7" y="33.8">PTC1</text>
<text x="128.4" y="37.5">U5</text>
<text x="222.2" y="36.1">0ZCJ0050FF2G</text>
<text x="236.5" y="40.1">J11</text>
<text x="120.4" y="46.4">RO</text>
<text x="123.8" y="44.1" transform="rotate(-90 123.8 44.1)">VCC</text>
<text x="126.4" y="44.1" transform="rotate(-90 126.4 44.1)">VCC</text>
<text x="134.9" y="43.8">A</text>
<text x="120.4" y="51.4">RE</text>
<text x="134.9" y="48.9">B</text>
<text x="150" y="52.8">JP1</text>
<text x="156.4" y="52.8">JP2</text>
<text x="111.3" y="57.2">GND</text>
<text x="120.4" y="59.1">DI</text>
<text x="135" y="56.5">Y</text>
<text x="120.4" y="64.1">DE</text>
<text x="135.1" y="61.6">Z</text>
<text x="232.7" y="62.9">E5J88-00LJG2-L</text>
<text x="118.1" y="70.5">ISL83491</text>
<text x="131.4" y="66.3" transform="rotate(-90 131.4 66.3)">GND</text>
<text x="134" y="66.3" transform="rotate(-90 134 66.3)">GND</text>
<text x="163.3" y="69.9">GND</text>
<text x="219.2" y="67.3">GND</text>
<text x="110" y="81.3">GND</text>
<text x="129.1" y="80">GND</text>
<text x="126.4" y="102.9">+3.3V</text>
<text x="263.7" y="110.5">GND</text>
<text x="278.8" y="137.2">+3.3V</text>
<text x="258.4" y="149" transform="rotate(-90 258.4 149)">GRN</text>
<text x="218" y="155">GND</text>
<text x="207.7" y="160.1">+3.3V</text>
<text x="258.4" y="156.1" transform="rotate(-90 258.4 156.1)">YEL</text>
<text x="260.5" y="157.4" transform="rotate(-90 260.5 157.4)">DS11</text>
<text x="245.9" y="166.7">GND</text>
<text x="301.8" y="176.6">GND</text>
<text x="139.2" y="202">GND</text>
<text x="225.6" y="202">GND</text>
<text x="245.8" y="199.5">+3.3V</text>
<text x="169.7" y="217.2">GND</text>
<text x="195" y="221.1">+3.3V</text>
<text x="280.2" y="226.1">GND</text>
<text x="139.1" y="231.2">+3.3V</text>
<text x="195.1" y="245.1">GND</text>
</g>
<g font-size="1.4" fill="#008484">
<text x="154.2" y="109.3" transform="rotate(-90 154.2 109.3)">10</text>
<text x="156.7" y="108.5" transform="rotate(-90 156.7 108.5)">5</text>
<text x="138.9" y="118.4" transform="rotate(-90 138.9 118.4)">6</text>
<text x="141.5" y="118.4" transform="rotate(-90 141.5 118.4)">7</text>
<text x="144" y="118.4" transform="rotate(-90 144 118.4)">8</text>
<text x="146.6" y="118.4" transform="rotate(-90 146.6 118.4)">9</text>
<text x="149.1" y="118.4" transform="rotate(-90 149.1 118.4)">4</text>
<text x="151.6" y="118.4" transform="rotate(-90 151.6 118.4)">3</text>
<text x="154.2" y="118.4" transform="rotate(-90 154.2 118.4)">2</text>
<text x="156.7" y="118.4" transform="rotate(-90 156.7 118.4)">1</text>
<text x="177.5" y="123.7">SD0</text>
<text x="197.2" y="123.7">RXP1</text>
<text x="309.6" y="123.7">RD+</text>
<text x="177.5" y="131.3">SD3</text>
<text x="177.5" y="128.8">SD2</text>
<text x="177.5" y="126.2">SD1</text>
<text x="197" y="126.2">RXM1</text>
<text x="197.1" y="131.3">TXM1</text>
<text x="197.4" y="128.8">TXP1</text>
<text x="309.6" y="126.2">RDCT</text>
<text x="309.6" y="128.8">RD-</text>
<text x="177.5" y="136.4">SD5</text>
<text x="177.5" y="133.9">SD4</text>
<text x="309.6" y="133.9">TD+</text>
<text x="309.6" y="136.4">TDCT</text>
<text x="177.5" y="141.5">SD7</text>
<text x="177.5" y="138.9">SD6</text>
<text x="195.6" y="141.5">P1LED1</text>
<text x="195.6" y="138.9">P1LED0</text>
<text x="309.6" y="138.9">TD-</text>
<text x="177.5" y="149.1">SD10</text>
<text x="177.5" y="146.6">SD9</text>
<text x="177.5" y="144">SD8</text>
<text x="197.8" y="149.1">ISET</text>
<text x="309.6" y="146.6">NC</text>
<text x="309.6" y="144">TERM</text>
<text x="177.5" y="154.2">SD12</text>
<text x="177.5" y="151.6">SD11</text>
<text x="309.6" y="151.6">GRN+</text>
<text x="309.6" y="154.2">GRN-</text>
<text x="177.5" y="161.8">SD15</text>
<text x="177.5" y="159.3">SD14</text>
<text x="177.5" y="156.7">SD13</text>
<text x="199.2" y="156.7">X1</text>
<text x="199.2" y="159.3">X2</text>
<text x="309.6" y="159.3">YEL-</text>
<text x="309.6" y="156.7">YEL+</text>
<text x="177.5" y="166.9">CMD</text>
<text x="195.7" y="166.9">VDD_IO</text>
<text x="309.6" y="166.9">SHELL</text>
<text x="177.5" y="172">WRN</text>
<text x="177.5" y="169.4">CSN</text>
<text x="195.7" y="172">VDD_IO</text>
<text x="195.7" y="169.4">VDD_IO</text>
<text x="309.6" y="169.4">SHELL</text>
<text x="177.5" y="179.6">PME</text>
<text x="177.5" y="177">INTRN</text>
<text x="177.5" y="174.5">RDN</text>
<text x="192.7" y="179.6">VDD_CO1_8</text>
<text x="177.5" y="182.1">RSTN</text>
<text x="193.8" y="184.7">VDD_A1_8</text>
<text x="193.8" y="182.1">VDD_D1_8</text>
<text x="177.5" y="189.7">EESK</text>
<text x="177.5" y="187.2">EECS</text>
<text x="177.5" y="197.4">GND</text>
<text x="177.5" y="192.3">EED_IO</text>
<text x="193.8" y="192.3">VDD_A3_3</text>
<text x="177.5" y="199.9">GND</text>
<text x="177.5" y="202.4">GND</text>
<text x="177.5" y="205">GND</text>
<text x="177.5" y="207.5">GND</text>
<text x="177.5" y="210.1">GND</text>
<text x="177.5" y="227.8">CS</text>
<text x="187.8" y="227.8">VCC</text>
<text x="177.5" y="230.4">SK</text>
<text x="177.5" y="232.9">DI</text>
<text x="188.7" y="232.9">NC</text>
<text x="188.7" y="230.4">NC</text>
<text x="177.5" y="235.5">DO</text>
<text x="187.6" y="235.5">GND</text>
</g>
<g font-size="1.4" fill="#840000">
<text x="174.5" y="125.5">47</text>
<text x="174.5" y="122.9">48</text>
<text x="202.4" y="122.9">16</text>
<text x="202.4" y="125.5">17</text>
<text x="307" y="122.9">3</text>
<text x="307" y="125.5">5</text>
<text x="174.5" y="130.6">44</text>
<text x="174.5" y="128">45</text>
<text x="202.4" y="130.6">20</text>
<text x="202.4" y="128">19</text>
<text x="307" y="128">6</text>
<text x="174.5" y="135.6">42</text>
<text x="174.5" y="133.1">43</text>
<text x="307" y="133.1">1</text>
<text x="307" y="135.6">4</text>
<text x="174.5" y="140.7">40</text>
<text x="174.5" y="138.2">41</text>
<text x="174.5" y="143.3">39</text>
<text x="202.8" y="140.7">1</text>
<text x="202.8" y="138.2">2</text>
<text x="307" y="138.2">2</text>
<text x="307" y="143.3">8</text>
<text x="174.5" y="148.3">35</text>
<text x="174.5" y="145.8">36</text>
<text x="202.4" y="148.3">22</text>
<text x="307" y="145.8">7</text>
<text x="174.5" y="156">32</text>
<text x="174.5" y="153.4">33</text>
<text x="174.5" y="150.9">34</text>
<text x="202.4" y="156">24</text>
<text x="306.6" y="153.4">10</text>
<text x="306.6" y="156">12</text>
<text x="307" y="150.9">9</text>
<text x="174.5" y="161">30</text>
<text x="174.5" y="158.5">31</text>
<text x="202.4" y="158.5">25</text>
<text x="306.6" y="158.5">11</text>
<text x="174.5" y="166.1">11</text>
<text x="202.4" y="166.1">27</text>
<text x="306.8" y="166.1">A</text>
<text x="174.5" y="168.7">12</text>
<text x="174.9" y="173.7">5</text>
<text x="174.9" y="171.2">6</text>
<text x="202.4" y="171.2">46</text>
<text x="202.4" y="168.7">38</text>
<text x="306.8" y="168.7">B</text>
<text x="174.9" y="178.8">3</text>
<text x="174.9" y="176.3">4</text>
<text x="202.8" y="178.8">8</text>
<text x="174.5" y="181.4">23</text>
<text x="202.4" y="183.9">14</text>
<text x="202.4" y="181.4">29</text>
<text x="174.5" y="189">10</text>
<text x="174.5" y="186.4">15</text>
<text x="174.9" y="191.5">9</text>
<text x="202.4" y="191.5">21</text>
<text x="174.9" y="196.6">7</text>
<text x="174.5" y="199.1">13</text>
<text x="174.5" y="201.7">18</text>
<text x="174.5" y="204.2">26</text>
<text x="174.5" y="209.3">37</text>
<text x="174.5" y="206.8">28</text>
<text x="174.9" y="227.1">1</text>
<text x="192.7" y="227.1">8</text>
<text x="174.9" y="229.6">2</text>
<text x="174.9" y="232.2">3</text>
<text x="192.7" y="232.2">6</text>
<text x="192.7" y="229.6">7</text>
<text x="174.9" y="234.7">4</text>
<text x="192.7" y="234.7">5</text>
</g>
<text font-size="1.1" fill="#840000" x="220.7" y="34.9" transform="rotate(-90 220.7 34.9)">+t</text>
</svg>
